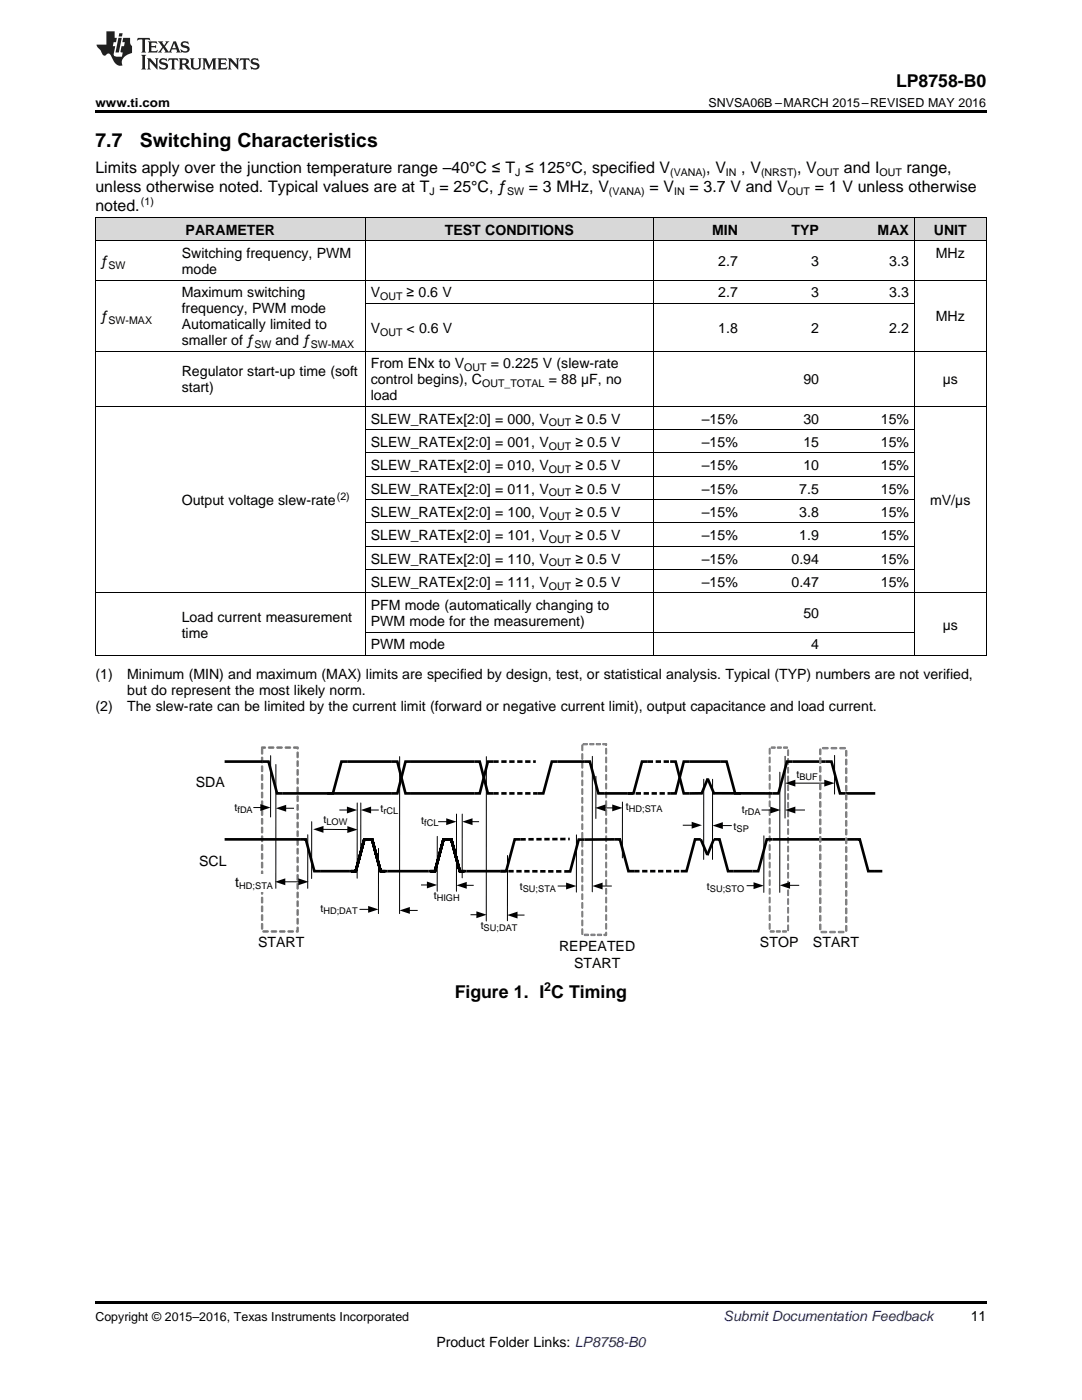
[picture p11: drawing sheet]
<svg xmlns="http://www.w3.org/2000/svg" width="216mm" height="279mm" viewBox="0 0 216 279" stroke-linecap="round" stroke-linejoin="round" font-family="sans-serif">
<g fill="#d8d8d8">
<path d="M19 43.5h16.2v4.6h-16.2z"/>
<path d="M35.2 43.5h37.7v4.6h-37.7z"/>
<path d="M72.9 43.5h57.5v4.6h-57.5z"/>
<path d="M130.4 43.5h17.9v4.6h-17.9z"/>
<path d="M148.3 43.5h16.2v4.6h-16.2z"/>
<path d="M164.5 43.5h18v4.6h-18z"/>
<path d="M182.5 43.5h14.3v4.6h-14.3z"/>
</g>
<path d="M19 259.7h177.8v.5h-177.8z" fill="#000"/>
<path d="M116.1 148.7l.2 .1-.1 1zM116.1 150.4l.2 .1-.1 1.1zM116.1 152.2l.2 .1-.1 1zM116.1 153.9l.2 .1-.1 1.1zM116.1 155.7l.2 .1-.1 1zM116.1 157.4l.2 .1-.1 1.1zM116.1 159.2l.2 .1-.1 1zM116.1 160.9l.2 .1-.1 1-.1-.1zM116.1 162.7l.2 .1-.1 1zM116.1 164.4l.2 .1-.1 1zM116.1 166.2l.2 .1-.1 1zM116.1 167.9l.2 .1-.1 1zM116.1 169.7l.2 .1-.1 1-.1-.2zM116.1 171.4l.2 .1-.1 1zM116.1 173.2l.2 .1-.1 1zM116.1 174.9l.2 .1-.1 1zM116.1 176.7l.2 .1-.1 1-.1-.2zM116.1 178.4l.2 .1-.1 1zM116.1 180.1l.2 .2-.1 1zM116.1 181.9l.2 .1-.1 1zM116.1 183.6l.2 .2-.1 1zM116.1 185.4l.2 .1-.1 1-.1-.1zM116.6 186.5l.7-.1 .2 .2-.2 .1h-.6zM117.9 186.5l.7-.1 .2 .2-.2 .1h-.6zM119.2 186.5l.7-.1 .2 .2-.2 .1h-.6zM120.9 186.1l.2 .1-.1 .5h-.5l.1-.3h.3l-.1 .2zM120.9 184.3l.2 .1-.2 1zM120.9 182.6l.2 .1-.2 1zM120.9 180.8l.2 .1-.2 1zM120.9 179.1l.2 .1-.2 1zM120.9 177.3l.2 .1-.2 1.1zM120.9 175.6l.2 .1-.2 1zM120.9 173.8l.2 .1-.2 1.1zM120.9 172.1l.2 .1-.2 1zM120.9 170.3l.2 .1-.2 1.1zM120.9 168.6l.2 .1-.2 1zM120.9 166.8l.2 .1-.2 1.1zM120.9 165.1l.2 .1-.2 1zM120.9 163.4l.2 .1-.2 1zM120.9 161.6l.2 .1-.2 1zM120.9 159.9l.2 .1-.2 1zM120.9 158.1l.2 .1-.2 1zM120.9 156.4l.2 .1-.2 1zM120.9 154.6l.2 .1-.2 1zM120.9 152.9l.2 .1-.2 1zM120.9 151.1l.2 .1-.2 1zM120.9 149.4l.2 .1-.2 1zM120.3 148.4h.6l.1 .3h-.1l-.1-.2 .1 .2h-.5zM119 148.4h.7l.1 .1-.1 .2h-.6zM117.7 148.4h.7l.1 .1-.1 .2h-.6zM116.4 148.4h.7l.1 .1-.1 .2h-.6z" fill-rule="evenodd" fill="#808080"/>
<g fill="none" stroke="#808080" stroke-width=".2">
<path d="M116.1 148.7l.2 .1-.1 1zM116.1 150.4l.2 .1-.1 1.1zM116.1 152.2l.2 .1-.1 1zM116.1 153.9l.2 .1-.1 1.1zM116.1 155.7l.2 .1-.1 1zM116.1 157.4l.2 .1-.1 1.1zM116.1 159.2l.2 .1-.1 1zM116.4 148.4h.7l.1 .1-.1 .2h-.6zM117.7 148.4h.7l.1 .1-.1 .2h-.6zM119 148.4h.7l.1 .1-.1 .2h-.6zM120.3 148.4h.6l.1 .3h-.1l-.1-.2 .1 .2h-.5zM120.9 159.9l.2 .1-.2 1z"/>
<path d="M120.9 158.1l.2 .1-.2 1zM120.9 156.4l.2 .1-.2 1zM120.9 154.6l.2 .1-.2 1zM120.9 152.9l.2 .1-.2 1zM120.9 151.1l.2 .1-.2 1zM120.9 149.4l.2 .1-.2 1zM116.1 160.9l.2 .1-.1 1-.1-.1zM116.1 162.7l.2 .1-.1 1zM116.1 164.4l.2 .1-.1 1zM116.1 166.2l.2 .1-.1 1zM116.1 167.9l.2 .1-.1 1zM116.1 169.7l.2 .1-.1 1-.1-.2z"/>
<path d="M116.1 171.4l.2 .1-.1 1zM116.1 173.2l.2 .1-.1 1zM116.1 174.9l.2 .1-.1 1zM116.1 176.7l.2 .1-.1 1-.1-.2zM116.1 178.4l.2 .1-.1 1zM120.9 179.1l.2 .1-.2 1zM120.9 177.3l.2 .1-.2 1.1zM120.9 175.6l.2 .1-.2 1zM120.9 173.8l.2 .1-.2 1.1zM120.9 172.1l.2 .1-.2 1zM120.9 170.3l.2 .1-.2 1.1zM120.9 168.6l.2 .1-.2 1z"/>
<path d="M120.9 166.8l.2 .1-.2 1.1zM120.9 165.1l.2 .1-.2 1zM120.9 163.4l.2 .1-.2 1zM120.9 161.6l.2 .1-.2 1zM116.1 180.1l.2 .2-.1 1zM116.1 181.9l.2 .1-.1 1zM116.1 183.6l.2 .2-.1 1zM116.1 185.4l.2 .1-.1 1-.1-.1zM116.6 186.5l.7-.1 .2 .2-.2 .1h-.6zM117.9 186.5l.7-.1 .2 .2-.2 .1h-.6zM119.2 186.5l.7-.1 .2 .2-.2 .1h-.6zM120.9 186.1l.2 .1-.1 .5h-.5l.1-.3h.3l-.1 .2z"/>
<path d="M120.9 184.3l.2 .1-.2 1zM120.9 182.6l.2 .1-.2 1zM120.9 180.8l.2 .1-.2 1z"/>
</g>
<g fill="none" stroke="#000" stroke-width=".2">
<path d="M54 150.8v12.3M55.1 152.6l-.1 24.7M79.7 151v31.3M97 151v32.8M118.2 150.9v27.1M155.6 154.1v24M61.4 166.6v10.7M62.2 164v11.3M71.3 160.2v15.1M72 160.2v9.7M75.5 169.3v13M87.3 166.9l-.1 11"/>
<path d="M91.1 162.5v15.4M92.2 162.5v12.7M101.3 170.7v13.1M115 166.6v11.4M152.4 166.8v11.3"/>
</g>
<path d="M153.5 149.4l.2 .1-.1 1zM153.5 151.1l.2 .1-.1 1.1zM153.5 152.9l.2 .1-.1 1zM153.5 154.6l.2 .1-.1 1.1zM153.5 156.4l.2 .1-.1 1zM153.5 158.1l.2 .1-.1 1zM153.5 159.9l.2 .1-.1 1zM153.5 161.6l.2 .1-.1 1zM153.5 163.4l.2 .1-.1 1zM153.5 165.1l.2 .1-.1 1zM153.5 166.9l.2 .1-.1 1zM153.5 168.6l.2 .1-.1 1zM153.5 170.4l.2 .1-.1 1zM153.5 172.1l.2 .1-.1 1zM153.5 173.8l.2 .2-.1 1zM153.5 175.6l.2 .1-.1 1zM153.5 177.3l.2 .2-.1 1zM153.5 179.1l.2 .1-.1 1zM153.5 180.8l.2 .1-.1 1.1zM153.5 182.6l.2 .1-.1 1zM153.5 184.3l.2 .1-.1 1.1zM153.7 185.8l.7-.1 .1 .2-.1 .1h-.6zM154.9 185.8l.7-.1 .1 .2-.1 .1h-.6zM156.2 185.8l.6-.1 .1 .2-.1 .1h-.6zM157.2 184.6l.2 .1-.1 1zM157.2 182.9l.2 .1-.1 1zM157.2 181.1l.2 .1-.1 1.1zM157.2 179.4l.2 .1-.1 1zM157.2 177.6l.2 .1-.1 1.1zM157.2 175.9l.2 .1-.1 1zM157.2 174.1l.2 .1-.1 1.1zM157.2 172.4l.2 .1-.1 1zM157.2 170.6l.2 .2-.1 1zM157.2 168.9l.2 .1-.1 1zM157.2 167.1l.2 .2-.1 1zM157.2 165.4l.2 .1-.1 1zM157.2 163.7l.2 .1-.1 1zM157.2 161.9l.2 .1-.1 1zM157.2 160.2l.2 .1-.1 1zM157.2 158.4l.2 .1-.1 1zM157.2 156.7l.2 .1-.1 1zM157.2 154.9l.2 .1-.1 1zM157.2 153.2l.2 .1-.1 1zM157.2 151.4l.2 .1-.1 1zM157.2 149.7l.2 .1-.1 1zM156.4 149.1h.6l.2 .1-.2 .1h-.6zM155.1 149.1h.7l.1 .1-.1 .1h-.6zM153.9 149.1h.7l.1 .1-.1 .1h-.6z" fill-rule="evenodd" fill="#808080"/>
<g fill="none" stroke="#808080" stroke-width=".2">
<path d="M153.5 149.4l.2 .1-.1 1zM153.5 151.1l.2 .1-.1 1.1zM153.5 152.9l.2 .1-.1 1zM153.5 154.6l.2 .1-.1 1.1zM153.5 156.4l.2 .1-.1 1zM153.5 158.1l.2 .1-.1 1zM153.5 159.9l.2 .1-.1 1zM153.9 149.1h.7l.1 .1-.1 .1h-.6zM155.1 149.1h.7l.1 .1-.1 .1h-.6zM156.4 149.1h.6l.2 .1-.2 .1h-.6zM157.2 158.4l.2 .1-.1 1zM157.2 156.7l.2 .1-.1 1z"/>
<path d="M157.2 154.9l.2 .1-.1 1zM157.2 153.2l.2 .1-.1 1zM157.2 151.4l.2 .1-.1 1zM157.2 149.7l.2 .1-.1 1zM153.5 161.6l.2 .1-.1 1zM153.5 163.4l.2 .1-.1 1zM153.5 165.1l.2 .1-.1 1zM153.5 166.9l.2 .1-.1 1zM153.5 168.6l.2 .1-.1 1zM153.5 170.4l.2 .1-.1 1zM153.5 172.1l.2 .1-.1 1zM153.5 173.8l.2 .2-.1 1z"/>
<path d="M153.5 175.6l.2 .1-.1 1zM153.5 177.3l.2 .2-.1 1zM153.5 179.1l.2 .1-.1 1zM157.2 179.4l.2 .1-.1 1zM157.2 177.6l.2 .1-.1 1.1zM157.2 175.9l.2 .1-.1 1zM157.2 174.1l.2 .1-.1 1.1zM157.2 172.4l.2 .1-.1 1zM157.2 170.6l.2 .2-.1 1zM157.2 168.9l.2 .1-.1 1zM157.2 167.1l.2 .2-.1 1zM157.2 165.4l.2 .1-.1 1z"/>
<path d="M157.2 163.7l.2 .1-.1 1zM157.2 161.9l.2 .1-.1 1zM157.2 160.2l.2 .1-.1 1zM153.5 180.8l.2 .1-.1 1.1zM153.5 182.6l.2 .1-.1 1zM153.5 184.3l.2 .1-.1 1.1zM153.7 185.8l.7-.1 .1 .2-.1 .1h-.6zM154.9 185.8l.7-.1 .1 .2-.1 .1h-.6zM156.2 185.8l.6-.1 .1 .2-.1 .1h-.6zM157.2 184.6l.2 .1-.1 1zM157.2 182.9l.2 .1-.1 1zM157.2 181.1l.2 .1-.1 1.1z"/>
</g>
<path d="M52.2 149.4l.2 .1v.9l-.1 .1-.1-.1zM52.2 151.1l.2 .1v.9l-.1 .2-.1-.2zM52.2 152.9l.2 .1v.9l-.1 .1-.1-.1zM52.2 154.6l.2 .1v.9l-.1 .2-.1-.2zM52.2 156.4l.2 .1v.9l-.1 .1-.1-.1zM52.2 158.1l.2 .1v.9l-.1 .1-.1-.1zM52.2 159.9l.2 .1v.8l-.1 .2-.1-.2zM52.2 161.6l.2 .1v.9l-.1 .1-.1-.1zM52.2 163.4l.2 .1v.8l-.1 .2-.1-.2zM52.2 165.1l.2 .1v.9l-.1 .1-.1-.1zM52.2 166.9l.2 .1v.8l-.1 .2-.1-.2zM52.2 168.6l.2 .1v.9l-.1 .1-.1-.1zM52.2 170.4l.2 .1v.8l-.1 .2-.1-.2zM52.2 172.1l.2 .1v.9l-.1 .1-.1-.1zM52.2 173.8l.2 .2v.8l-.1 .2-.1-.2zM52.2 175.6l.2 .1v.9l-.1 .1-.1-.1zM52.2 177.3l.2 .1v.9l-.1 .2-.1-.2zM52.2 179.1l.2 .1v.9l-.1 .1-.1-.1zM52.2 180.8l.2 .1v.9l-.1 .2-.1-.2zM52.2 182.6l.2 .1v.9l-.1 .1-.1-.1zM52.2 184.3l.2 .1v.9l-.1 .2-.1-.2zM52.5 185.8l.9-.1 .1 .2-.1 .1h-.8zM54.1 185.8l1-.1 .1 .2-.1 .1h-.9zM55.8 185.8l.9-.1 .2 .2-.2 .1h-.8zM57.5 185.8l.9-.1 .2 .2-.2 .1h-.8zM59.3 185.1l.2 .1v.7l-.1 .1-.3-.1 .3-.2-.2 .2zM59.3 183.3l.2 .1v.9l-.1 .1-.2-.1zM59.3 181.6l.2 .1v.8l-.1 .2-.2-.2zM59.3 179.8l.2 .1v.9l-.1 .1-.2-.1zM59.3 178.1l.2 .1v.8l-.1 .2-.2-.2zM59.3 176.3l.2 .1v.9l-.1 .1-.2-.1zM59.3 174.6l.2 .1v.9l-.1 .1-.2-.1zM59.3 172.8l.2 .1v.9l-.1 .2-.2-.2zM59.3 171.1l.2 .1v.9l-.1 .1-.2-.1zM59.3 169.3l.2 .1v.9l-.1 .2-.2-.2zM59.3 167.6l.2 .1v.9l-.1 .1-.2-.1zM59.3 165.8l.2 .1v.9l-.1 .2-.2-.2zM59.3 164.1l.2 .1v.9l-.1 .1-.2-.1zM59.3 162.3l.2 .1v.9l-.1 .2-.2-.2zM59.3 160.6l.2 .1v.9l-.1 .1-.2-.1zM59.3 158.8l.2 .2v.8l-.1 .2-.2-.2zM59.3 157.1l.2 .1v.9l-.1 .1-.2-.1zM59.3 155.4l.2 .1v.8l-.1 .2-.2-.2zM59.3 153.6l.2 .1v.9l-.1 .1-.2-.1zM59.3 151.9l.2 .1v.8l-.1 .2-.2-.2zM59.3 150.1l.2 .1v.9l-.1 .1-.2-.1zM58.6 149.1h.8l.1 .2-.2 .1-.1-.2 .2 .1h-.7zM56.9 149.1h1l.1 .1-.1 .1h-.9zM55.3 149.1h.9l.1 .1-.1 .1h-.8zM53.6 149.1h.9l.2 .1-.2 .1h-.8zM52.2 149.1h.7l.1 .1-.1 .1h-.6z" fill-rule="evenodd" fill="#666"/>
<g fill="none" stroke="#808080" stroke-width=".2">
<path d="M52.2 149.4l.2 .1v.9l-.1 .1-.1-.1zM52.2 151.1l.2 .1v.9l-.1 .2-.1-.2zM52.2 152.9l.2 .1v.9l-.1 .1-.1-.1zM52.2 154.6l.2 .1v.9l-.1 .2-.1-.2zM52.2 156.4l.2 .1v.9l-.1 .1-.1-.1zM52.2 158.1l.2 .1v.9l-.1 .1-.1-.1zM52.2 159.9l.2 .1v.8l-.1 .2-.1-.2zM52.2 149.1h.7l.1 .1-.1 .1h-.6zM53.6 149.1h.9l.2 .1-.2 .1h-.8zM55.3 149.1h.9l.1 .1-.1 .1h-.8zM56.9 149.1h1l.1 .1-.1 .1h-.9zM58.6 149.1h.8l.1 .2-.2 .1-.1-.2 .2 .1h-.7z"/>
<path d="M59.3 158.8l.2 .2v.8l-.1 .2-.2-.2zM59.3 157.1l.2 .1v.9l-.1 .1-.2-.1zM59.3 155.4l.2 .1v.8l-.1 .2-.2-.2zM59.3 153.6l.2 .1v.9l-.1 .1-.2-.1zM59.3 151.9l.2 .1v.8l-.1 .2-.2-.2zM59.3 150.1l.2 .1v.9l-.1 .1-.2-.1zM52.2 161.6l.2 .1v.9l-.1 .1-.1-.1zM52.2 163.4l.2 .1v.8l-.1 .2-.1-.2zM52.2 165.1l.2 .1v.9l-.1 .1-.1-.1zM52.2 166.9l.2 .1v.8l-.1 .2-.1-.2zM52.2 168.6l.2 .1v.9l-.1 .1-.1-.1zM52.2 170.4l.2 .1v.8l-.1 .2-.1-.2z"/>
<path d="M52.2 172.1l.2 .1v.9l-.1 .1-.1-.1zM52.2 173.8l.2 .2v.8l-.1 .2-.1-.2zM52.2 175.6l.2 .1v.9l-.1 .1-.1-.1zM52.2 177.3l.2 .1v.9l-.1 .2-.1-.2zM52.2 179.1l.2 .1v.9l-.1 .1-.1-.1zM59.3 179.8l.2 .1v.9l-.1 .1-.2-.1zM59.3 178.1l.2 .1v.8l-.1 .2-.2-.2zM59.3 176.3l.2 .1v.9l-.1 .1-.2-.1zM59.3 174.6l.2 .1v.9l-.1 .1-.2-.1zM59.3 172.8l.2 .1v.9l-.1 .2-.2-.2zM59.3 171.1l.2 .1v.9l-.1 .1-.2-.1zM59.3 169.3l.2 .1v.9l-.1 .2-.2-.2z"/>
<path d="M59.3 167.6l.2 .1v.9l-.1 .1-.2-.1zM59.3 165.8l.2 .1v.9l-.1 .2-.2-.2zM59.3 164.1l.2 .1v.9l-.1 .1-.2-.1zM59.3 162.3l.2 .1v.9l-.1 .2-.2-.2zM59.3 160.6l.2 .1v.9l-.1 .1-.2-.1zM52.2 180.8l.2 .1v.9l-.1 .2-.1-.2zM52.2 182.6l.2 .1v.9l-.1 .1-.1-.1zM52.2 184.3l.2 .1v.9l-.1 .2-.1-.2zM52.5 185.8l.9-.1 .1 .2-.1 .1h-.8zM54.1 185.8l1-.1 .1 .2-.1 .1h-.9zM55.8 185.8l.9-.1 .2 .2-.2 .1h-.8zM57.5 185.8l.9-.1 .2 .2-.2 .1h-.8z"/>
<path d="M59.3 185.1l.2 .1v.7l-.1 .1-.3-.1 .3-.2-.2 .2zM59.3 183.3l.2 .1v.9l-.1 .1-.2-.1zM59.3 181.6l.2 .1v.8l-.1 .2-.2-.2z"/>
</g>
<path d="M118.9 154.9v8.4M140.4 155.5v16M142.2 155.5v16M156.7 150.9l-.1 12.4M166.5 150.8v7.7M50.6 161.2h1.5M56.8 176h2.9M73.9 161.7h1.7M124.2 160.1v11.1" fill="none" stroke="#000" stroke-width=".2"/>
<path d="M44.8 152h8.8l1.7 6.3h24l1.6-6.3h14.8l1.6 6.3h1.1M98.4 152h-1.1l-1.6 6.3h-14.8l-1.6-6.3h-11.2l-1.7 6.3h-1.1M129.2 152h-1.1l-1.7 6.3h-7l-1.7-6.3h-7.6l-1.7 6.3h-1.1M133.7 158.3h1.1l1.6-6.3h8.6l1.7 6.3h1.1M133.7 152h1.1l1.6 6.3h3.6M142.5 158.3h12.8l1.7-6.3h8.9l1.7 6.3h7M44.8 167.5h16.2l1.7 6.4h1.2" fill="none" stroke="#000" stroke-width=".53"/>
<path d="M98.4 158.3h8.9M98.4 152h8.5M125.3 158.3h8.4M129.2 152h4.5" fill="none" stroke="#000" stroke-width=".53" stroke-dasharray="1.1 .5" stroke-linecap="butt"/>
<path d="M51.9 160.5l2.1 .7-2.1 .6zM54.9 176l2-.7v1.4zM59.5 175.3l2.1 .7-2.1 .7zM72 161.7l2-.7v1.3z" fill="#000"/>
<path d="M47 174.4h7.5v3.6h-7.5z" fill-rule="evenodd" fill="#fff"/>
<path d="M141.2 155.4l1.3 3.1M141.2 155.3l-1.3 3.2M63.9 173.9h7.1l1.7-6.4h1h-1l-1.7 6.4 1.7-6.4h1h-1l-1.7 6.4h-1M76.9 173.9h-1l-1.7-6.4h-.9h.9l1.7 6.4-1.7-6.4h-.9h.9l1.7 6.4h10.9l1.7-6.4h1h-1l-1.7 6.4 1.7-6.4h1h-1l-1.7 6.4h-1M103.8 167.5h-1.1l-1.7 6.4h-9.2l-1.8-6.4h-.9h1l1.7 6.4-1.7-6.4h-1h.9l1.7 6.4h1M126.5 173.9h-1.1l-1.7-6.4h-1.1l-7.1 .1-1.7 6.3h-1.2M141.1 170.7l1.3-3.2h1.2l1.7 6.4h6l1.7-6.4h18.6l1.7 6.4h2.8M141.1 170.6l-1.3-3.1h-1.1l-1.7 6.4h-1.2" fill="none" stroke="#000" stroke-width=".53"/>
<g fill="none" stroke="#000" stroke-width=".2">
<path d="M158.5 156.3h6.1M56.9 161.3h1.8M64.4 165.5l5.1 .1M67.7 161.7h1.7M84 176.6h1.4M87.4 164h1.8M93 176.7h1.5M94.1 164h1.5M111.3 176.8h1.8M120.1 176.8h2M120.7 161.2h1.6M136.2 164.7h2"/>
<path d="M144.1 164.8h1.9M149 176.8h1.5M152 161.7h1.9M157.5 176.7h2M158.5 161.7h2.1M71.7 181.5h1.9M81.6 181.7h1.7"/>
</g>
<g fill="#000">
<path d="M156.7 156.3l2-.7v1.4zM164.5 155.6l2 .7-2 .7zM55 161.3l2.1-.7v1.4zM62.5 165.5l2.1-.7-.1 1.4zM69.2 161l2.1 .7-2.1 .6zM69.3 164.9l2.1 .7-2.1 .6zM85.2 175.9l2 .7-2 .7zM89 163.3l2.1 .7-2.1 .7zM91.1 176.7l2-.7v1.4zM92.2 164l2.1-.7v1.4zM113 176.1l2 .7-2 .7zM118.2 176.8l2-.7v1.4z"/>
<path d="M118.8 161.2l2-.7v1.4zM122.2 160.5l2 .7-2 .7zM138 164l2.1 .7-2.1 .7zM142.2 164.8l2-.7v1.3zM150.4 176.1l2 .7-2 .6zM153.7 161l2 .7-2 .6zM155.6 176.7l2-.7v1.4zM156.6 161.7l2.1-.7v1.3zM73.5 180.8l2 .7-2 .7zM79.7 181.7l2.1-.7v1.4z"/>
</g>
<path d="M99.9 173.9h12.7M103.8 167.5l9.9-.1M126.5 173.9h9.3" fill="none" stroke="#000" stroke-width=".53" stroke-dasharray="1.1 .5" stroke-linecap="butt"/>
<path d="M163.6 149.5l.2 .1v.9l-.1 .1-.2-.1zM163.6 151.2l.2 .2v.8l-.1 .2-.2-.2zM163.6 153l.2 .1v.9l-.1 .1-.2-.1zM163.6 154.7l.2 .1v.9l-.1 .2-.2-.2zM163.6 156.5l.2 .1v.9l-.1 .1-.2-.1zM163.6 158.2l.2 .1v.9l-.1 .2-.2-.2zM163.6 160l.2 .1v.9l-.1 .1-.2-.1zM163.6 161.7l.2 .1v.9l-.1 .2-.2-.2zM163.6 163.5l.2 .1v.9l-.1 .1-.2-.1zM163.6 165.2l.2 .1v.9l-.1 .1-.2-.1zM163.6 167l.2 .1v.9l-.1 .1-.2-.1zM163.6 168.7l.2 .1v.9l-.1 .1-.2-.1zM163.6 170.5l.2 .1v.8l-.1 .2-.2-.2zM163.6 172.2l.2 .1v.9l-.1 .1-.2-.1zM163.6 174l.2 .1v.8l-.1 .2-.2-.2zM163.6 175.7l.2 .1v.9l-.1 .1-.2-.1zM163.6 177.5l.2 .1v.8l-.1 .2-.2-.2zM163.6 179.2l.2 .1v.9l-.1 .1-.2-.1zM163.6 181l.2 .1v.8l-.1 .2-.2-.2zM163.6 182.7l.2 .1v.9l-.1 .1-.2-.1zM163.6 184.4l.2 .2v.8l-.1 .2-.2-.2zM163.9 185.9h.9l.2 .1-.2 .2h-.8zM165.6 185.9h1l.1 .1-.1 .2h-.9zM167.3 185.9h1l.1 .1-.1 .2h-.9zM168.7 184.7l.3 .1v.9l-.1 .2-.2-.2zM168.7 183l.3 .1v.9l-.1 .1-.2-.1zM168.7 181.2l.3 .1v.9l-.1 .2-.2-.2zM168.7 179.5l.3 .1v.9l-.1 .1-.2-.1zM168.7 177.7l.3 .2v.8l-.1 .2-.2-.2zM168.7 176l.3 .1v.9l-.1 .1-.2-.1zM168.7 174.3l.3 .1v.8l-.1 .2-.2-.2zM168.7 172.5l.3 .1v.9l-.1 .1-.2-.1zM168.7 170.8l.3 .1v.8l-.1 .2-.2-.2zM168.7 169l.3 .1v.9l-.1 .1-.2-.1zM168.7 167.3l.3 .1v.8l-.1 .2-.2-.2zM168.7 165.5l.3 .1v.9l-.1 .1-.2-.1zM168.7 163.8l.3 .1v.9l-.1 .1-.2-.1zM168.7 162l.3 .1v.9l-.1 .1-.2-.1zM168.7 160.3l.3 .1v.9l-.1 .1-.2-.1zM168.7 158.5l.3 .1v.9l-.1 .2-.2-.2zM168.7 156.8l.3 .1v.9l-.1 .1-.2-.1zM168.7 155l.3 .1v.9l-.1 .2-.2-.2zM168.7 153.3l.3 .1v.9l-.1 .1-.2-.1zM168.7 151.5l.3 .1v.9l-.1 .2-.2-.2zM168.7 149.8l.3 .1v.9l-.1 .1-.2-.1zM167.6 149.2h1l.1 .1-.1 .2h-.9zM165.9 149.2h.9l.2 .1-.2 .2h-.8zM164.1 149.2h1l.2 .1-.2 .2h-.9z" fill-rule="evenodd" fill="#808080"/>
<g fill="none" stroke="#808080" stroke-width=".2">
<path d="M163.6 149.5l.2 .1v.9l-.1 .1-.2-.1zM163.6 151.2l.2 .2v.8l-.1 .2-.2-.2zM163.6 153l.2 .1v.9l-.1 .1-.2-.1zM163.6 154.7l.2 .1v.9l-.1 .2-.2-.2zM163.6 156.5l.2 .1v.9l-.1 .1-.2-.1zM163.6 158.2l.2 .1v.9l-.1 .2-.2-.2zM163.6 160l.2 .1v.9l-.1 .1-.2-.1zM164.1 149.2h1l.2 .1-.2 .2h-.9zM165.9 149.2h.9l.2 .1-.2 .2h-.8zM167.6 149.2h1l.1 .1-.1 .2h-.9zM168.7 158.5l.3 .1v.9l-.1 .2-.2-.2zM168.7 156.8l.3 .1v.9l-.1 .1-.2-.1z"/>
<path d="M168.7 155l.3 .1v.9l-.1 .2-.2-.2zM168.7 153.3l.3 .1v.9l-.1 .1-.2-.1zM168.7 151.5l.3 .1v.9l-.1 .2-.2-.2zM168.7 149.8l.3 .1v.9l-.1 .1-.2-.1zM163.6 161.7l.2 .1v.9l-.1 .2-.2-.2zM163.6 163.5l.2 .1v.9l-.1 .1-.2-.1zM163.6 165.2l.2 .1v.9l-.1 .1-.2-.1zM163.6 167l.2 .1v.9l-.1 .1-.2-.1zM163.6 168.7l.2 .1v.9l-.1 .1-.2-.1zM163.6 170.5l.2 .1v.8l-.1 .2-.2-.2zM163.6 172.2l.2 .1v.9l-.1 .1-.2-.1zM163.6 174l.2 .1v.8l-.1 .2-.2-.2z"/>
<path d="M163.6 175.7l.2 .1v.9l-.1 .1-.2-.1zM163.6 177.5l.2 .1v.8l-.1 .2-.2-.2zM163.6 179.2l.2 .1v.9l-.1 .1-.2-.1zM168.7 179.5l.3 .1v.9l-.1 .1-.2-.1zM168.7 177.7l.3 .2v.8l-.1 .2-.2-.2zM168.7 176l.3 .1v.9l-.1 .1-.2-.1zM168.7 174.3l.3 .1v.8l-.1 .2-.2-.2zM168.7 172.5l.3 .1v.9l-.1 .1-.2-.1zM168.7 170.8l.3 .1v.8l-.1 .2-.2-.2zM168.7 169l.3 .1v.9l-.1 .1-.2-.1zM168.7 167.3l.3 .1v.8l-.1 .2-.2-.2zM168.7 165.5l.3 .1v.9l-.1 .1-.2-.1z"/>
<path d="M168.7 163.8l.3 .1v.9l-.1 .1-.2-.1zM168.7 162l.3 .1v.9l-.1 .1-.2-.1zM168.7 160.3l.3 .1v.9l-.1 .1-.2-.1zM163.6 181l.2 .1v.8l-.1 .2-.2-.2zM163.6 182.7l.2 .1v.9l-.1 .1-.2-.1zM163.6 184.4l.2 .2v.8l-.1 .2-.2-.2zM163.9 185.9h.9l.2 .1-.2 .2h-.8zM165.6 185.9h1l.1 .1-.1 .2h-.9zM167.3 185.9h1l.1 .1-.1 .2h-.9zM168.7 184.7l.3 .1v.9l-.1 .2-.2-.2zM168.7 183l.3 .1v.9l-.1 .1-.2-.1zM168.7 181.2l.3 .1v.9l-.1 .2-.2-.2z"/>
</g>
<g fill="none" stroke="#000" stroke-width=".2">
<path d="M19 55.9h177.8M19 48.1h177.8M19 43.4h177.8M19.1 43.4v87.5M72.9 43.4v87.5M130.3 43.4v87.5M182.4 43.4v87.5M196.8 43.4v87.5M19 70.1h177.8M72.9 60.6h109.6M19 81.1h177.8M72.9 99.7h109.6"/>
<path d="M72.9 95.1h109.6M72.9 90.4h109.6M72.9 85.7h109.6M19 118.3h177.8M72.9 113.7h109.6M72.9 109h109.6M72.9 104.4h109.6M19 130.8h177.8M72.9 126.2h109.6M93.9 182.6h1.3M103.1 182.6h1.6"/>
</g>
<path d="M95.1 181.9l2 .7-2 .6zM101.2 182.6l2.1-.7v1.4z" fill="#000"/>
<path d="M19 22h177.8v.5h-177.8zM19 130.8l.2 .1zM72.8 130.8l.1 .1zM130.3 130.8l.1 .1zM148.2 130.8l.1 .1zM164.4 130.8l.1 .1zM182.4 130.8l.1 .1zM196.7 130.8l.1 .1z" fill="#000"/>
<g fill="#231f20">
<path d="M27.5 7.6l-.1 .5 .4-.2h.6v.1v2.1l-.2 .4h1l-.3-.4v-2.1l.1-.1h.5l.5 .2-.2-.5zM29.5 8.3l.2 .3v1.5l-.2 .4h1.8l.2-.6a1.04 1.04 0 0 1-1.3 .2v-.7h.6l.3 .2v-.6l-.3 .2h-.6v-.6l.8-.1 .4 .3-.2-.5zM31.5 8.3l.9 1.1-.9 1.1h.8l-.2-.2 .5-.7 .4 .7-.2 .2h1.5l-.1-.2 .1-.4h.9l.1 .4-.2 .2h1l-.3-.3-.7-1.9h-.5l-.9 2-.8-1 .9-1h-.8l.1 .3-.3 .5-.4-.6 .2-.2zM34.7 8.6l.4 1h-.7zM36.3 8.4a.63 .63 0 0 0-.2 .7 .63 .63 0 0 0 .6 .4l.6 .2 .1 .2a.75 .75 0 0 1-.7 .4 .75 .75 0 0 1-.6-.5l.1 .7 .1-.1a1.11 1.11 0 0 0 1.5-.6 1.13 1.13 0 0 0-1.2-.8l-.1-.4a1.04 1.04 0 0 1 1.2 .2l-.2-.5-.1 .1-.5-.2zM28.2 10.9l.2 .4v2.2l-.2 .4h1l-.3-.4v-2.2l.3-.4zM29.3 11.6l.3 .4v1.5l-.3 .4h.8l-.2-.4v-1.3l1.5 1.7v-1.9l.2-.4h-.7l.2 .4v.9l-1.1-1.3zM32 11.8a.62 .62 0 0 0-.2 .7 .62 .62 0 0 0 .6 .4l.6 .1 .1 .3a.76 .76 0 0 1-.7 .3 .76 .76 0 0 1-.6-.4l.1 .7 .1-.1a1.11 1.11 0 0 0 1.5-.6 1.13 1.13 0 0 0-1.2-.8l-.1-.4a1.04 1.04 0 0 1 1.2 .2l-.2-.6-.1 .1-.5-.1zM33.7 11.6l-.2 .6a.61 .61 0 0 1 .8-.3v1.6l-.2 .4h.9l-.2-.4v-1.6a.63 .63 0 0 1 .8 .3l-.2-.6zM35.6 11.6l.3 .4v1.5l-.3 .4h1l-.2-.2v-.8l.5 .2a.76 .76 0 0 0 1.2 .7l-1-1a.58 .58 0 0 0 .6-.5 .58 .58 0 0 0-.5-.6zM36.4 11.9h.1a.45 .45 0 0 1 .5 .1 .45 .45 0 0 1 .1 .5l-.7 .2zM37.9 11.6l.2 .2a2.17 2.17 0 0 0 .3 1.9 .99 .99 0 0 0 1.6-.6v-1.1l.2-.4h-.7l.2 .2a1.92 1.92 0 0 1-.2 1.8 .6 .6 0 0 1-.9-.5v-1.1l.2-.4zM40.4 11.6l.2 .4v1.5l-.2 .4h.7l-.2-.4v-1.4l.8 1.8 .8-1.8v1.4l-.2 .4h.9l-.2-.4v-1.5l.2-.4h-.8l-.6 1.5-.6-1.5zM43.4 11.6l.2 .4v1.5l-.2 .4h1.8l.2-.6a1.04 1.04 0 0 1-1.3 .1v-.6h.5l.4 .2v-.6l-.4 .2h-.5v-.7h.8l.3 .3-.1-.6zM45.5 11.6l.2 .4v1.5l-.2 .4h.7l-.2-.4v-1.3l1.5 1.7v-1.9l.2-.4h-.7l.2 .4v.9l-1.1-1.3zM47.9 11.6l-.1 .6a.61 .61 0 0 1 .8-.3v1.6l-.3 .4h1l-.3-.4 .1-1.6a.63 .63 0 0 1 .7 .3l-.1-.6zM50.2 11.8a.62 .62 0 0 0-.2 .7 .62 .62 0 0 0 .6 .4l.6 .1 .2 .3a.76 .76 0 0 1-.8 .3 .76 .76 0 0 1-.6-.4l.1 .7 .2-.1a1.11 1.11 0 0 0 1.5-.6 1.13 1.13 0 0 0-1.3-.8l-.1-.4a1.04 1.04 0 0 1 1.2 .2l-.1-.6-.2 .1-.5-.1z"/>
<path d="M21.2 6.3v2.6h-1.9l.1 .4 .7 .9a.91 .91 0 0 0 1 .8 .56 .56 0 0 1 .5-.3 .56 .56 0 0 1 .5 .3l.4 .8a1.53 1.53 0 0 0 1.9 1.2 1.54 1.54 0 0 1 1-2.1l.9-.3v-1.4a1.52 1.52 0 0 1-.3-1.6h-1.4l-.2 .8h.5l-.2 .8h-.4l-.2 1v.2l.4 .1-.2 .8a1.93 1.93 0 0 1-1.6-.3l.3-1.8h-.5l.2-.8h.4l.2-.8h-.4v-1.3zM23.6 7.6l-.6 2.9h.7l.6-2.9zM23.8 6.6l-.1 .7h.6l.2-.7z"/>
</g>
<g font-size="3.9">
<text x="19" y="29.3">7.7</text>
<text x="27.9" y="29.3">Switching Characteristics</text>
</g>
<g font-size="3.5">
<text x="178.8" y="17.3">LP8758-B0</text>
<text x="90.7" y="199.1">Figure 1. I C Timing</text>
</g>
<g font-size="3.2">
<text x="19" y="34.4">Limits apply over the junction temperature range –40°C ≤ T ≤ 125°C, specified V</text>
<text x="140.9" y="34.4">, V</text>
<text x="147.9" y="34.4">, V</text>
<text x="159" y="34.4">, V</text>
<text x="168.4" y="34.4">and I</text>
<text x="180.9" y="34.4">range,</text>
<text x="19" y="38.3">unless otherwise noted. Typical values are at T = 25°C, ƒ</text>
<text x="105.5" y="38.3">= 3 MHz, V</text>
<text x="129.6" y="38.3">= V</text>
<text x="137.6" y="38.3">= 3.7 V and V</text>
<text x="162.6" y="38.3">= 1 V unless otherwise</text>
<text x="19" y="42.2">noted.</text>
</g>
<g font-size="2.8">
<text x="37" y="46.8">PARAMETER</text>
<text x="88.8" y="46.8">TEST CONDITIONS</text>
<text x="142.1" y="46.8">MIN</text>
<text x="157.9" y="46.8">TYP</text>
<text x="175.1" y="46.8">MAX</text>
<text x="186.3" y="46.8">UNIT</text>
<text x="20.1" y="53.1">ƒ</text>
<text x="36.3" y="51.5">Switching frequency, PWM</text>
<text x="143.3" y="53.1">2.7</text>
<text x="161.9" y="53.1">3</text>
<text x="177.4" y="53.1">3.3</text>
<text x="186.7" y="51.5">MHz</text>
<text x="36.3" y="54.7">mode</text>
<text x="36.3" y="59.3">Maximum switching</text>
<text x="74" y="59.3">V</text>
<text x="81.1" y="59.3">≥ 0.6 V</text>
<text x="143.3" y="59.3">2.7</text>
<text x="161.9" y="59.3">3</text>
<text x="177.4" y="59.3">3.3</text>
<text x="20.1" y="64.1">ƒ</text>
<text x="36.3" y="62.5">frequency, PWM mode</text>
<text x="36.3" y="65.7">Automatically limited to</text>
<text x="186.7" y="64.1">MHz</text>
<text x="36.3" y="68.9">smaller of ƒ</text>
<text x="55" y="68.9">and ƒ</text>
<text x="74" y="66.4">V</text>
<text x="81.1" y="66.4">&lt; 0.6 V</text>
<text x="143.3" y="66.4">1.8</text>
<text x="161.9" y="66.4">2</text>
<text x="177.4" y="66.4">2.2</text>
<text x="36.3" y="75.1">Regulator start-up time (soft</text>
<text x="74" y="73.5">From ENx to V</text>
<text x="74" y="76.7">control begins), C</text>
<text x="97.9" y="73.5">= 0.225 V (slew-rate</text>
<text x="109.5" y="76.7">= 88 µF, no</text>
<text x="160.3" y="76.7">90</text>
<text x="188.1" y="76.7">µs</text>
<text x="36.3" y="78.3">start)</text>
<text x="74" y="79.9">load</text>
<text x="74" y="84.5">SLEW_RATEx[2:0] = 000, V</text>
<text x="74" y="89.2">SLEW_RATEx[2:0] = 001, V</text>
<text x="114.8" y="84.5">≥ 0.5 V</text>
<text x="114.8" y="89.2">≥ 0.5 V</text>
<text x="140.1" y="84.5">–15%</text>
<text x="140.1" y="89.2">–15%</text>
<text x="160.3" y="84.5">30</text>
<text x="160.3" y="89.2">15</text>
<text x="175.8" y="84.5">15%</text>
<text x="175.8" y="89.2">15%</text>
<text x="74" y="93.8">SLEW_RATEx[2:0] = 010, V</text>
<text x="114.8" y="93.8">≥ 0.5 V</text>
<text x="140.1" y="93.8">–15%</text>
<text x="160.3" y="93.8">10</text>
<text x="175.8" y="93.8">15%</text>
<text x="36.3" y="100.8">Output voltage slew-rate</text>
<text x="74" y="98.5">SLEW_RATEx[2:0] = 011, V</text>
<text x="114.8" y="98.5">≥ 0.5 V</text>
<text x="140.1" y="98.5">–15%</text>
<text x="159.5" y="98.5">7.5</text>
<text x="175.8" y="98.5">15%</text>
<text x="185.6" y="100.8">mV/µs</text>
<text x="74" y="103.2">SLEW_RATEx[2:0] = 100, V</text>
<text x="74" y="107.8">SLEW_RATEx[2:0] = 101, V</text>
<text x="114.8" y="103.2">≥ 0.5 V</text>
<text x="114.8" y="107.8">≥ 0.5 V</text>
<text x="140.1" y="103.2">–15%</text>
<text x="140.1" y="107.8">–15%</text>
<text x="159.5" y="103.2">3.8</text>
<text x="159.5" y="107.8">1.9</text>
<text x="175.8" y="103.2">15%</text>
<text x="175.8" y="107.8">15%</text>
<text x="74" y="112.5">SLEW_RATEx[2:0] = 110, V</text>
<text x="114.8" y="112.5">≥ 0.5 V</text>
<text x="140.1" y="112.5">–15%</text>
<text x="157.9" y="112.5">0.94</text>
<text x="175.8" y="112.5">15%</text>
<text x="74" y="117.1">SLEW_RATEx[2:0] = 111, V</text>
<text x="114.8" y="117.1">≥ 0.5 V</text>
<text x="140.1" y="117.1">–15%</text>
<text x="157.9" y="117.1">0.47</text>
<text x="175.8" y="117.1">15%</text>
<text x="36.3" y="124.1">Load current measurement</text>
<text x="74" y="121.8">PFM mode (automatically changing to</text>
<text x="74" y="125">PWM mode for the measurement)</text>
<text x="160.3" y="123.4">50</text>
<text x="188.1" y="125.7">µs</text>
<text x="36.3" y="127.3">time</text>
<text x="74" y="129.6">PWM mode</text>
<text x="161.9" y="129.6">4</text>
<text x="19" y="135.5">(1)</text>
<text x="25.4" y="135.5">Minimum (MIN) and maximum (MAX) limits are specified by design, test, or statistical analysis. Typical (TYP) numbers are not verified,</text>
<text x="19" y="141.8">(2)</text>
<text x="25.4" y="141.8">The slew-rate can be limited by the current limit (forward or negative current limit), output capacitance and load current.</text>
<text x="25.4" y="138.6">but do represent the most likely norm.</text>
<text x="39.1" y="157.1">SDA</text>
<text x="39.7" y="172.8">SCL</text>
<text x="47" y="177">t</text>
<text x="51.5" y="188.9">START</text>
<text x="111.6" y="189.8">REPEATED</text>
<text x="151.6" y="188.9">STOP</text>
<text x="162.2" y="189">START</text>
<text x="114.5" y="193.2">START</text>
<text x="193.7" y="263.6">11</text>
<text x="87.1" y="268.9">Product Folder Links: LP8758-B0</text>
</g>
<text font-size="2.8" fill="#0000c8" x="144.4" y="263.6">Submit Documentation Feedback</text>
<g font-size="2.5">
<text x="19" y="21.4">www.ti.com</text>
<text x="141.4" y="21.4">SNVSA06B –MARCH 2015–REVISED MAY 2016</text>
<text x="108.6" y="197.7">2</text>
<text x="19" y="263.6">Copyright © 2015–2016, Texas Instruments Incorporated</text>
</g>
<g font-size="2.1">
<text x="102.8" y="35.1">J</text>
<text x="133.7" y="35.1">(VANA)</text>
<text x="144.9" y="35.1">IN</text>
<text x="151.9" y="35.1">(NRST)</text>
<text x="163" y="35.1">OUT</text>
<text x="175.5" y="35.1">OUT</text>
<text x="28.1" y="40.9">(1)</text>
<text x="85.7" y="38.9">J</text>
<text x="101.2" y="38.9">SW</text>
<text x="121.5" y="38.9">(VANA)</text>
<text x="134.5" y="38.9">IN</text>
<text x="157.2" y="38.9">OUT</text>
<text x="21.7" y="53.7">SW</text>
<text x="75.8" y="59.9">OUT</text>
<text x="21.7" y="64.7">SW-MAX</text>
<text x="50.8" y="69.4">SW</text>
<text x="62" y="69.4">SW-MAX</text>
<text x="75.8" y="67">OUT</text>
<text x="92.6" y="74.1">OUT</text>
<text x="96.2" y="77.3">OUT_TOTAL</text>
<text x="109.5" y="85.1">OUT</text>
<text x="109.5" y="89.7">OUT</text>
<text x="109.5" y="94.4">OUT</text>
<text x="67.2" y="99.7">(2)</text>
<text x="109.5" y="99.1">OUT</text>
<text x="109.5" y="103.7">OUT</text>
<text x="109.5" y="108.4">OUT</text>
<text x="109.5" y="113">OUT</text>
<text x="109.5" y="117.7">OUT</text>
<text x="158.9" y="155.2">t</text>
<text x="46.8" y="161.9">t</text>
<text x="124.9" y="161.6">t</text>
<text x="64.6" y="164.3">t</text>
<text x="75.9" y="162.1">t</text>
<text x="84.1" y="164.4">t</text>
<text x="146.4" y="165.7">t</text>
<text x="148" y="162.2">t</text>
<text x="86.5" y="179.3">t</text>
<text x="103.7" y="177.6">t</text>
<text x="141.1" y="177.7">t</text>
<text x="63.9" y="182">t</text>
<text x="95.9" y="185.4">t</text>
</g>
<g font-size="1.8">
<text x="159.5" y="155.6">BUF</text>
<text x="125.5" y="162">HD;STA</text>
<text x="47.4" y="162.3">fDA</text>
<text x="65.1" y="164.7">LOW</text>
<text x="76.5" y="162.5">rCL</text>
<text x="84.6" y="164.8">fCL</text>
<text x="147" y="166.1">SP</text>
<text x="148.6" y="162.6">rDA</text>
<text x="47.7" y="177.3">HD;STA</text>
<text x="87.1" y="179.7">HIGH</text>
<text x="104.3" y="178">SU;STA</text>
<text x="141.7" y="178.1">SU;STO</text>
<text x="64.5" y="182.4">HD;DAT</text>
<text x="96.5" y="185.8">SU;DAT</text>
</g>
</svg>
